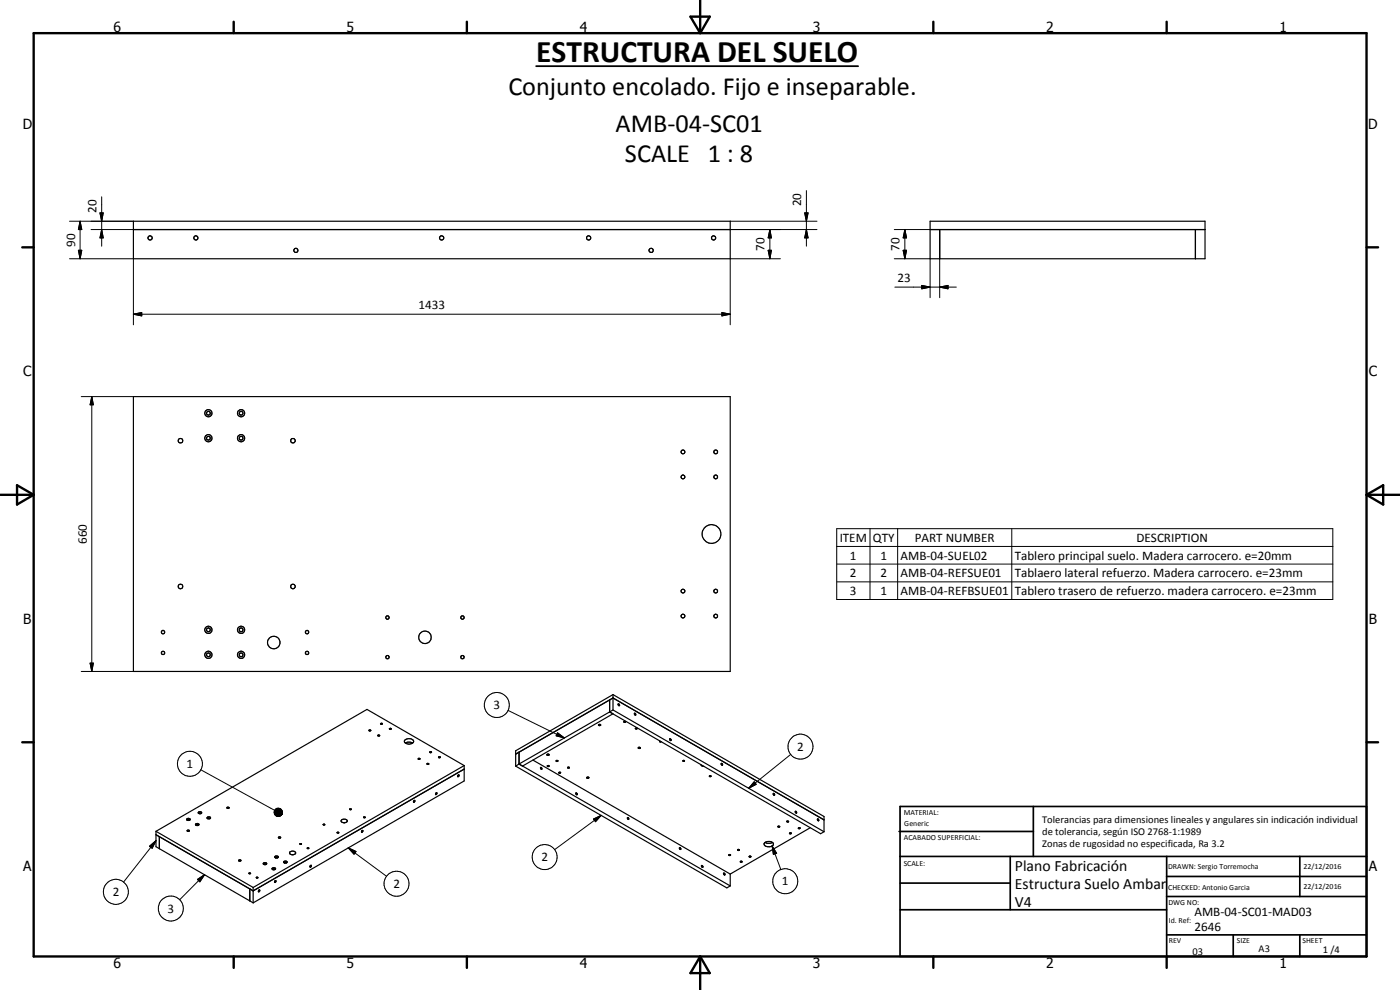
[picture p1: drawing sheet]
<svg xmlns="http://www.w3.org/2000/svg" width="420mm" height="297mm" viewBox="0 0 420 297" stroke-linecap="round" stroke-linejoin="round" font-family="sans-serif">
<g fill="none" stroke="#000" stroke-width=".35">
<path d="M40 66.4h179.1v11.2h-179.1zM40 68.9h179.1M279.1 68.9h82.5M279.1 66.4h82.5v11.2h-82.5zM282 68.9v8.7M358.8 68.9v8.7M40 119h179.1v82.5h-179.1zM110.7 219.1l.2 .2 .3-.1M110.8 219.1l.3-.1 .2 .2M110.8 219.1h-.1M111.3 219.2h-.1M114.2 217.1h.6a.28 .28 0 0 1-.3 .2 .28 .28 0 0 1-.3-.2z"/>
<path d="M116.9 218.6h.5a.25 .25 0 0 1-.3 .3 .25 .25 0 0 1-.2-.3zM179.6 217.5l.5-.2 .2 .3-.4 .1zM183 213.6l63.3 36.5 1-.5M183 213.6l1 .6-27.2 15.7-1-.7M183 213.6l-27.2 15.6M184 208.4l-29.2 16.9v4.6M184 209.4l-29.2 16.9 1-.6v3.5M184 208.4v4.6M184 209.4l63.3 36.6M184 208.4l63.3 36.6v4.6M184 209.4l-1 .6v3.6M184 213l-1 .6"/>
<path d="M184 213l63.3 36.6M185.5 211.2a.28 .28 0 0 1 .4 .2 .28 .28 0 0 1-.2 .4zM187.3 216.5h.5l-.3 .2h-.3zM190.4 214l.3 .1 .1 .4h-.3zM190.7 218.5h.5a.26 .26 0 0 1-.2 .2 .26 .26 0 0 1-.3-.2zM113.4 220.7l.2-.2 .3 .1-.1 .3zM121.7 222.9a.75 .75 0 0 1-.2-.9 .75 .75 0 0 1 .9-.3 1.1 1.1 0 0 1 1.6 1.1l-.1 .1M121.7 222.9a2.2 2.2 0 0 1 2.2 0M121.7 222.9a1.94 1.94 0 0 0 2.2 0M125.5 227.8h.1M125.5 227.6l.6 .1-.4 .1zM128.2 229.1l.5 .2-.4 .1z"/>
<path d="M129 225.6h.5a.26 .26 0 0 1-.3 .3 .26 .26 0 0 1-.2-.3zM130.8 237.9h.2a.29 .29 0 0 1 .1 .3 .29 .29 0 0 1-.4 .2zM131.6 227.1h.5a.24 .24 0 0 1-.2 .3 .24 .24 0 0 1-.3-.3zM132.2 227.2l-.1 .1M137.4 233h.1M137.4 232.7l.3-.2-.2 .5zM139.3 230.8l-63.3 36.5M139.3 229.7v4.6l-63.3 36.6M139.3 229.7l-63.3 36.6M139.3 229.7l-29.2-16.8-63.3 36.5M154.8 229.9l63.3 36.5 1-.6M155.8 229.2l-1 .7"/>
<path d="M155.8 229.2l63.3 36.6M159.9 228l59.2 34.3M162.2 230.3l.3 .1 .1 .4zM164.2 226.4l.5-.1a.3 .3 0 0 1-.2 .4 .3 .3 0 0 1-.3-.3zM164.2 229.8l.3-.1 .3 .2-.4 .1zM167 228.2l.5 .1-.5 .2zM167 228.2l-.1 .1M167.7 231.8h.6l-.4 .2zM168.2 231.9h.1M170.4 230.3l.4-.1 .1 .2-.4 .1zM172.8 238l.4 .1v.3l-.3-.1zM176.1 233.3l.6-.1a.3 .3 0 0 1-.3 .4 .3 .3 0 0 1-.3-.3z"/>
<path d="M191.5 224.3l.4-.1 .3 .3-.5 .1zM198.1 222.4l-.1 .2 .4-.1M201 221.7a.29 .29 0 0 1 .4 .2 .29 .29 0 0 1-.2 .3zM204.9 228.3l.5-.1-.1 .2zM210.3 229.4l.3 .4 .6 .1M212.9 232.8l.5 .1-.3 .1zM216.5 229.1l.3 .1v.4l-.3-.2zM232.1 238l.3 .3v.3l-.3-.2zM46.8 249.4l29.2 16.9M46.8 249.4v4.6l1 .6M47.8 254.6v-3.6l-1-.6 29.2 16.9M47.8 254.6l27.2 15.7"/>
<path d="M56 245.7a.54 .54 0 0 1 .6-.2 .54 .54 0 0 1 .4 .5l-.8 .1zM56.2 249.1l.6 .1a.3 .3 0 0 1-.3 .2 .3 .3 0 0 1-.3-.3zM56.2 246l.1 .1M56.3 246l.3-.1 .2 .2M56.3 246h-.1M58.7 247.3a.63 .63 0 0 1 1 .1 .62 .62 0 0 1-1 0zM59 247.6a.26 .26 0 0 1 .2-.2 .26 .26 0 0 1 .3 .2M59.6 243.6a.54 .54 0 0 1 .9 .4 .5 .5 0 0 1-.6 .2 .5 .5 0 0 1-.3-.6zM59.8 244.1l.2-.2 .3 .2M62.2 245.3l.7-.2 .3 .3a.58 .58 0 0 1-.5 .3 .58 .58 0 0 1-.6-.3zM62.4 245.6l.2-.2 .3 .2M62.4 245.6v.1"/>
<path d="M62.9 245.6v.1M68.1 242.2l.7 .2a.33 .33 0 0 1-.4 .2 .33 .33 0 0 1-.3-.4zM71.7 258.1l.4-.1 .2 .3-.5 .1zM79 259h.1a.44 .44 0 0 1 .6-.2 .44 .44 0 0 1 .2 .6l-.8-.1zM79.3 259.2v.2M79.3 259.2l.5 .2M79.3 259.2h.1M82.5 257l.7-.2 .3 .3a.61 .61 0 0 1-1 .1zM82.8 257.4l.1-.2 .4 .2M83.6 251.2l.3-.1 .3 .2-.3 .2zM85.1 258.6l.8-.2 .3 .3-.7 .3zM85.4 259l.2-.3 .3 .3"/>
<path d="M87.4 256.4a.52 .52 0 0 1-.5-.6 .52 .52 0 0 1 .7-.4 .66 .66 0 0 1 .8 .1 .66 .66 0 0 1 .1 .8l-.4 .1M87.4 256.4l.3 .1M87.5 256.4h.6M88.1 256.4l-.2 .1M90 253.2h.5l-.4 .2zM92.2 254.4l.5 .1-.4 .1zM93.1 259.8l.3-.2-.2 .6zM97 247.4h.5l-.3 .2zM97 247.4h.1M101.2 249.8l.5 .1-.3 .1zM101.7 249.8v.1M102.5 246l.6-.2 .7 .1a.54 .54 0 0 1 .3 .7 .54 .54 0 0 1-.7 .3l-1-.4z"/>
<path d="M103 246.8h.6M104.9 242.7l.5 .1-.3 .2zM105.4 242.8h.1M108.6 249.2h.1a.28 .28 0 0 1 .2 .3 .28 .28 0 0 1-.4 .2zM109.1 245.2l.5 .1-.3 .1zM109.5 245.3v.1M124.2 240.2h.3v.3l-.3 .2zM188.3 245.4h.3v.5zM210.5 259.7a.28 .28 0 0 1 .4 .1 .28 .28 0 0 1-.1 .4zM210.6 259.7h.1M221.3 254.9h.6a.25 .25 0 0 1-.3 .3 .25 .25 0 0 1-.3-.3zM221.9 255v.1"/>
<path d="M222.2 258.5l.3-.1 .2 .2-.4 .1zM222.7 258.6v.1M224.8 257l.3-.2 .3 .2-.5 .2zM229.5 252.8a1.62 1.62 0 0 1 2.6 .5 1.68 1.68 0 0 1-2.8 0zM229.6 252.8l.7 .2 1.5-.2M233.5 247.9h.5a.25 .25 0 0 1-.3 .3 .25 .25 0 0 1-.2-.3zM234 248v.1M236.1 246.4a.26 .26 0 0 1 .4-.1 .26 .26 0 0 1 .1 .3zM236.9 250l.3-.1 .3 .2-.4 .1zM238.7 243.5h.3v.5l-.3-.3zM239.6 248.5h.5l-.2 .2zM240.1 248.5v.1"/>
<path d="M243.2 248.4l-24.1 13.9M245.3 245.8a.26 .26 0 0 1 .4 .1 .26 .26 0 0 1-.2 .4zM245.4 245.7h.1M74.7 262l.5 .1zM75 270.3l1 .6M76 266.3v4.6M76 267.3l-1-.6v3.6M76.9 263.3l.5 .1-.3 .1zM77.6 267.6h.1M77.7 267.1h.3l-.3 .5zM81.7 260.5l.9-.1a.49 .49 0 0 1-.3 .7 .49 .49 0 0 1-.7-.4zM81.7 260.5h.1"/>
<path d="M81.9 260.9l.1-.2 .5 .2M82.5 264.4l.3-.1a.28 .28 0 0 1-.1 .4 .28 .28 0 0 1-.3-.1zM217.2 262l.3 .2v.3l-.3-.2zM219.1 262.3v3.5"/>
<circle cx="45.1" cy="71.4" r=".63"/>
<circle cx="58.8" cy="71.4" r=".62"/>
<circle cx="88.8" cy="75.1" r=".62"/>
<circle cx="132.6" cy="71.4" r=".63"/>
<circle cx="176.7" cy="71.4" r=".63"/>
<circle cx="195.4" cy="75.1" r=".63"/>
<circle cx="214.2" cy="71.4" r=".63"/>
<circle cx="54.2" cy="132.2" r=".69"/>
<circle cx="62.5" cy="131.5" r="1.08"/>
<circle cx="62.5" cy="124" r="1.08"/>
<circle cx="62.5" cy="124" r=".56"/>
<circle cx="62.6" cy="131.5" r=".58"/>
<circle cx="72.3" cy="124" r=".56"/>
<circle cx="72.4" cy="131.5" r=".56"/>
<circle cx="72.4" cy="131.5" r="1.08"/>
<circle cx="72.4" cy="124" r="1.08"/>
<circle cx="87.9" cy="132.2" r=".7"/>
<circle cx="205" cy="135.6" r=".58"/>
<circle cx="214.8" cy="135.6" r=".58"/>
<circle cx="205" cy="143.1" r=".57"/>
<circle cx="214.8" cy="143.1" r=".57"/>
<circle cx="54.2" cy="176" r=".69"/>
<circle cx="87.9" cy="175.9" r=".7"/>
<circle cx="205" cy="177.4" r=".57"/>
<circle cx="213.5" cy="160.2" r="2.81"/>
<circle cx="214.8" cy="177.3" r=".57"/>
<circle cx="48.9" cy="189.7" r=".5"/>
<circle cx="48.9" cy="195.9" r=".5"/>
<circle cx="62.5" cy="189" r="1.08"/>
<circle cx="62.6" cy="189" r=".58"/>
<circle cx="62.6" cy="196.5" r=".58"/>
<circle cx="62.6" cy="196.5" r="1.1"/>
<circle cx="72.3" cy="196.5" r="1.07"/>
<circle cx="72.4" cy="189" r=".57"/>
<circle cx="72.4" cy="196.5" r=".57"/>
<circle cx="72.4" cy="189" r="1.09"/>
<circle cx="82.2" cy="192.8" r="1.89"/>
<circle cx="92.1" cy="195.9" r=".5"/>
<circle cx="92.1" cy="189.7" r=".51"/>
<circle cx="116.3" cy="185.3" r=".51"/>
<circle cx="116.3" cy="197.2" r=".5"/>
<circle cx="127.5" cy="191.2" r="1.86"/>
<circle cx="138.8" cy="185.3" r=".52"/>
<circle cx="138.8" cy="197.2" r=".51"/>
<circle cx="205" cy="184.8" r=".57"/>
<circle cx="214.8" cy="184.8" r=".57"/>
<circle cx="204.1" cy="254.5" r=".28"/>
<circle cx="219" cy="256.5" r=".24"/>
</g>
<g fill="none" stroke="#000" stroke-width=".71">
<path d="M10.1 9.9h400v277.1h-400zM70.1 6.5v3.4M140.1 6.5v3.4M207.2 5h5.8l-2.9 4.9zM210.1 0v9.9M280.1 6.5v3.4M350.1 6.5v3.4M6.7 74.2h3.4M410.1 74.2h3.5M.1 148.5h10M5.1 145.6l5 2.9-5 2.9zM410.1 148.5h10"/>
<path d="M410.1 148.5l5-2.9v5.8zM6.7 222.7h3.4M410.1 222.7h3.5M70.1 287v3.4M140.1 287v3.4M210.1 287v10M210.1 287l2.9 5h-5.8zM280.1 287v3.4M350.1 287v3.4"/>
</g>
<g fill="none" stroke="#000" stroke-width=".51">
<path d="M269.8 249.5h40.3M270.1 242h140v45h-140zM270.1 257h140M303.2 257v16M310.1 242v15M350.1 257v30M390.1 257v12M270.1 265h33.1M270.1 273h80M350.1 269h60M350.1 263h60M350.1 280.5h60"/>
<path d="M370.1 280.5v6.5M390.1 280.5v6.5"/>
</g>
<g fill="none" stroke="#000" stroke-width=".3">
<path d="M30.5 59.1v14.8M242 57.2v16.7M20.9 77.6h19.1v19.9M20.9 66.4h19.1M23.5 75.1h1l-.5 2.5zM24 66.4l.5 2.5h-1zM24 66.4v11.2M27.3 68.9h12.7M30 63.9h1l-.5 2.5zM30.5 68.9l.5 2.5h-1zM219.1 68.9h26.1M219.1 66.4h26.1"/>
<path d="M230.5 75.1h1l-.5 2.5zM231 68.9l.5 2.5h-1zM231 68.9v8.7M234.2 77.6h-15.1v19.9M241.5 63.9h1l-.5 2.5zM242 68.9l.5 2.5h-1zM268.4 68.9h10.7M268.4 77.6h10.7v11.7M271 75.1h1.1l-.5 2.5zM271.6 68.9l.5 2.5h-1.1zM271.6 68.9v8.7M282 77.6v11.7"/>
<path d="M40 94.3l2.5-.5v1zM40 94.3h179.1M216.7 93.8l2.4 .5-2.4 .5zM268.6 86.1h18.4M276.6 85.6l2.5 .5-2.5 .6zM282 86.1l2.5-.5v1.1zM24.4 119h15.6M27.5 119l.5 2.5h-1zM27.5 119v82.5M251.1 158.6h148.9v21.3h-148.9zM261.1 158.6v21.3M269.4 158.6v21.3"/>
<path d="M303.6 158.6v21.3M251.1 164h148.9M251.1 169.2h148.9M251.1 174.6h148.9M27 199h1l-.5 2.5zM24.4 201.5h15.6M152.5 213.1l16.9 8.3M167.3 219.9l2.1 1.5-2.5-.6zM60.3 231l22.1 12.1M226.3 234.6l.6 .7-2.2 1.2zM237.3 226.4l-12.6 10.1M44.9 253.9l1.9-1.7-1.1 2.3z"/>
<path d="M46.8 252.2l-9.7 12.5M82.2 243.8l2.4 .5-2.3-.3zM82.3 243.5l2.3 .8-2.4-.5zM82.3 244l2.3 .3h-2.2zM82.4 243.2l2.2 1.1-2.3-.8zM82.4 244.3h2.2l-2.1 .2zM82.4 244.4h2.2M82.5 243l.2-.2 1.9 1.5zM82.5 243l2.1 1.3-2.2-1.1zM82.5 244.5l2.1-.2-1.8 .4zM82.7 242.8l.2-.2 1.7 1.7zM82.8 244.7l1.8-.4-1.6 .6z"/>
<path d="M82.9 242.6l.2-.1 1.5 1.8zM83 244.9l1.6-.6-1.4 .6zM83.1 242.5h.3l1.2 1.8zM83.2 244.9l1.4-.6-1.1 .7zM83.4 242.5h.2l1 1.8zM83.5 245l1.1-.7zM83.6 242.5l.3 .1 .7 1.7zM83.8 244.9l.8-.6zM83.9 242.6l.2 .1 .5 1.6zM84 244.9l.6-.6zM84.1 242.7l.3 .1 .2 1.5zM84.4 242.8l.2 1.5z"/>
<path d="M84.5 243l.1 1.3zM84.6 244.3l-.4 .4zM84.6 244.3l-.2 .2zM84.7 243.2l-.1 1.1zM84.7 243.8l-.1 .5zM84.7 243.5l-.1 .8zM104.5 254.4l2.3 1.1-.6 .8zM104.5 254.4l11.5 8.5M178.1 245.7l2.3-1.1-1.7 1.9zM180.4 244.6l-14 10.3M231.7 253.8l1.4 2.2-1 .3zM231.7 253.8l2.6 7.1"/>
<path d="M59.3 263.9l2.1-1.5-1.4 2.2zM61.4 262.4l-7.5 7.6"/>
<circle cx="149.1" cy="211.5" r="3.7"/>
<circle cx="57" cy="229.2" r="3.7"/>
<circle cx="240.2" cy="224" r="3.7"/>
<circle cx="163.4" cy="257.2" r="3.7"/>
<circle cx="34.8" cy="267.6" r="3.8"/>
<circle cx="51.3" cy="272.6" r="3.7"/>
<circle cx="119" cy="265.2" r="3.8"/>
<circle cx="235.7" cy="264.4" r="3.8"/>
</g>
<g fill="#000">
<path d="M23.5 75.1h1l-.5 2.5zM24 66.4l.5 2.5h-1zM30 63.9h1l-.5 2.5zM30.5 68.9l.5 2.5h-1zM230.5 75.1h1l-.5 2.5zM231 68.9l.5 2.5h-1zM241.5 63.9h1l-.5 2.5zM242 68.9l.5 2.5h-1zM271 75.1h1.1l-.5 2.5zM271.6 68.9l.5 2.5h-1.1zM40 94.3l2.5-.5v1zM216.7 93.8l2.4 .5-2.4 .5z"/>
<path d="M276.6 85.6l2.5 .5-2.5 .6zM282 86.1l2.5-.5v1.1zM27.5 119l.5 2.5h-1zM27 199h1l-.5 2.5zM167.3 219.9l2.1 1.5-2.5-.6zM226.3 234.6l.6 .7-2.2 1.2zM44.9 253.9l1.9-1.7-1.1 2.3zM84.7 243.8l-.1 .5zM84.7 243.5l-.1 .8zM84.7 243.2l-.1 1.1zM84.5 243l.1 1.3zM84.4 242.8l.2 1.5z"/>
<path d="M84.1 242.7l.3 .1 .2 1.5zM83.9 242.6l.2 .1 .5 1.6zM83.6 242.5l.3 .1 .7 1.7zM83.4 242.5h.2l1 1.8zM83.1 242.5h.3l1.2 1.8zM82.9 242.6l.2-.1 1.5 1.8zM82.7 242.8l.2-.2 1.7 1.7zM82.5 243l.2-.2 1.9 1.5zM82.5 243l2.1 1.3-2.2-1.1zM82.4 243.2l2.2 1.1-2.3-.8zM82.3 243.5l2.3 .8-2.4-.5zM82.2 243.8l2.4 .5-2.3-.3z"/>
<path d="M82.8 244.7l1.8-.4-1.6 .6zM83 244.9l1.6-.6-1.4 .6zM83.2 244.9l1.4-.6-1.1 .7zM83.5 245l1.1-.7zM83.8 244.9l.8-.6zM84 244.9l.6-.6zM84.6 244.3l-.4 .4zM84.6 244.3l-.2 .2zM104.5 254.4l2.3 1.1-.6 .8zM178.1 245.7l2.3-1.1-1.7 1.9zM231.7 253.8l1.4 2.2-1 .3zM59.3 263.9l2.1-1.5-1.4 2.2z"/>
</g>
<path d="M82.3 244.2h2.3" fill="none" stroke="#000" stroke-width=".34"/>
<path d="M82.5 244.5h2.1" fill="none" stroke="#000" stroke-width=".38"/>
<path d="M160.9 19.9h96.6" fill="none" stroke="#000" stroke-width=".53"/>
<text font-size="9.4" x="160.9" y="18.5">ESTRUCTURA DEL SUELO</text>
<g font-size="7.9">
<text x="152.6" y="28.4">Conjunto encolado. Fijo e inseparable.</text>
<text x="184.7" y="39.5">AMB-04-SC01</text>
<text x="187.6" y="48.5">SCALE 1 : 8</text>
</g>
<g font-size="4.7">
<text x="304.6" y="261.2">Plano Fabricación</text>
<text x="304.6" y="266.6">Estructura Suelo Ambar</text>
<text x="304.6" y="272">V4</text>
</g>
<g font-size="4.2">
<text x="34" y="9.6">6</text>
<text x="104" y="9.6">5</text>
<text x="174" y="9.6">4</text>
<text x="244" y="9.6">3</text>
<text x="314" y="9.6">2</text>
<text x="384" y="9.6">1</text>
<text x="6.8" y="38.7">D</text>
<text x="410.6" y="38.7">D</text>
<text x="7" y="112.9">C</text>
<text x="410.8" y="112.9">C</text>
<text x="7" y="187.1">B</text>
<text x="410.8" y="187.1">B</text>
<text x="7" y="261.4">A</text>
<text x="410.8" y="261.4">A</text>
<text x="34" y="290.4">6</text>
<text x="104" y="290.4">5</text>
<text x="174" y="290.4">4</text>
<text x="244" y="290.4">3</text>
<text x="314" y="290.4">2</text>
<text x="384" y="290.4">1</text>
</g>
<g font-size="3.9">
<text x="28.9" y="63.8" transform="rotate(-90 28.9 63.8)">20</text>
<text x="240.5" y="61.9" transform="rotate(-90 240.5 61.9)">20</text>
<text x="22.5" y="74" transform="rotate(-90 22.5 74)">90</text>
<text x="229.5" y="75.3" transform="rotate(-90 229.5 75.3)">70</text>
<text x="270" y="75.3" transform="rotate(-90 270 75.3)">70</text>
<text x="269.3" y="84.6">23</text>
<text x="125.6" y="92.8">1433</text>
<text x="26" y="163.2" transform="rotate(-90 26 163.2)">660</text>
<text x="252" y="162.6">ITEM</text>
<text x="255.1" y="167.9">1</text>
<text x="262" y="162.6">QTY</text>
<text x="264.2" y="167.9">1</text>
<text x="270.3" y="167.9">AMB-04-SUEL02</text>
<text x="274.6" y="162.6">PART NUMBER</text>
<text x="304.5" y="167.9">Tablero principal suelo. Madera carrocero. e=20mm</text>
<text x="341.1" y="162.6">DESCRIPTION</text>
<text x="255.1" y="173.2">2</text>
<text x="264.2" y="173.2">2</text>
<text x="270.3" y="173.2">AMB-04-REFSUE01</text>
<text x="304.5" y="173.3">Tablaero lateral refuerzo. Madera carrocero. e=23mm</text>
<text x="255.1" y="178.5">3</text>
<text x="264.2" y="178.5">1</text>
<text x="270.3" y="178.5">AMB-04-REFBSUE01</text>
<text x="304.5" y="178.6">Tablero trasero de refuerzo. madera carrocero. e=23mm</text>
<text x="148.2" y="212.8">3</text>
<text x="239.2" y="225.3">2</text>
<text x="56" y="230.4">1</text>
<text x="162.5" y="258.4">2</text>
<text x="33.8" y="268.9">2</text>
<text x="118.1" y="266.4">2</text>
<text x="234.7" y="265.7">1</text>
<text x="50.3" y="273.9">3</text>
<text x="358.5" y="275">AMB-04-SC01-MAD03</text>
<text x="358.5" y="279.4">2646</text>
</g>
<g font-size="3.1">
<text x="312.7" y="246.8">Tolerancias para dimensiones lineales y angulares sin indicación individual</text>
<text x="312.7" y="250.4">de tolerancia, según ISO 2768-1:1989</text>
<text x="312.7" y="254">Zonas de rugosidad no especificada, Ra 3.2</text>
<text x="357.9" y="286.4">03</text>
<text x="377.7" y="285.6">A3</text>
<text x="397" y="285.9">1 /4</text>
</g>
<g font-size="2.4">
<text x="271.2" y="244.4">MATERIAL:</text>
<text x="271.3" y="252">ACABADO SUPERFICIAL:</text>
<text x="271.4" y="247.9">Generic</text>
<text x="271.2" y="259.7">SCALE:</text>
<text x="350.6" y="260.8">DRAWN: Sergio Torremocha</text>
<text x="391.2" y="260.6">22/12/2016</text>
<text x="350.6" y="267">CHECKED: Antonio Garcia</text>
<text x="391.2" y="266.7">22/12/2016</text>
<text x="350.6" y="271.4">DWG NO:</text>
<text x="350.8" y="276.9">Id. Ref:</text>
<text x="350.8" y="282.8">REV</text>
<text x="371.2" y="282.9">SIZE</text>
<text x="390.9" y="282.9">SHEET</text>
</g>
</svg>
